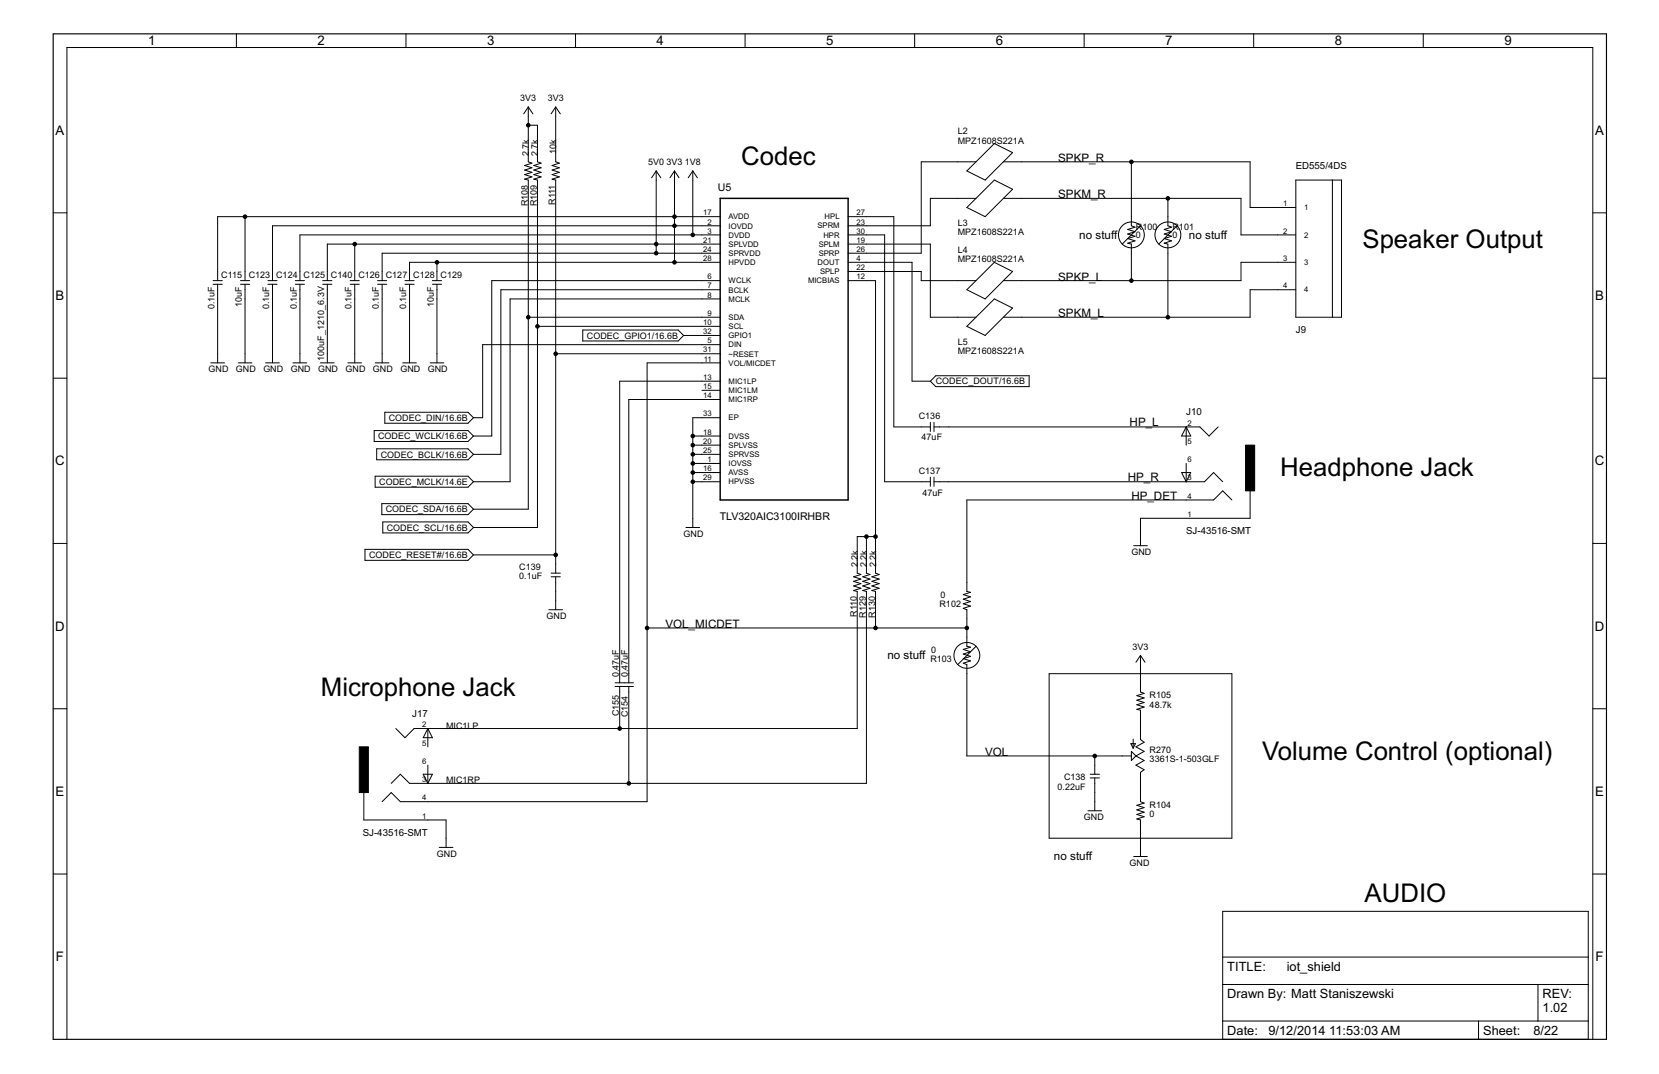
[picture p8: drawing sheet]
<svg xmlns="http://www.w3.org/2000/svg" width="432mm" height="279mm" viewBox="0 0 432 279" stroke-linecap="round" stroke-linejoin="round" font-family="sans-serif">
<g fill="none" stroke="#000" stroke-width=".26">
<path d="M61.5 8.8v3.6M105.7 8.8v3.6M149.8 8.8v3.6M193.9 8.8v3.6M238.1 8.8v3.6M282.2 8.8v3.6M326.3 8.8v3.6M370.4 8.8v3.6M137.5 32.6h2.4v9.5l.9 .3-1.9 .7 1.9 .5-1.9 .6 1.9 .6-1.9 .6 1.9 .6-1.9 .6 1 .2v90.4h-16.7M137.5 27.8v14.3l1 .3-2 .7 2 .5-2 .6 2 .6-2 .6 2 .6-2 .6 1 .2v85.7h-14.3M137.5 27.8l1.2 1.8M137.5 27.8l-1.2 1.8"/>
<path d="M144.6 27.8v14.3l1 .3-1.9 .7 1.9 .5-1.9 .6 1.9 .6-1.9 .6 1.9 .6-1.9 .6 .9 .2v102.3M144.6 27.8l1.2 1.8M144.6 27.8l-1.2 1.8M13.8 55.4h3.6M63.8 56.4v16.6M170.8 44.5l1.2 1.7M170.8 44.5l-1.2 1.7M170.8 44.5v21.4M175.6 44.5l1.1 1.7M175.6 44.5l-1.2 1.7M175.6 44.5v23.7M180.3 44.5v16.6"/>
<path d="M180.3 44.5l1.2 1.7M180.3 44.5l-1.2 1.7M187.5 56.4h-130.9v16.6M187.5 58.7h-116.6v14.3M220.7 56.4h11.9v54.7h9.5M251.7 44.5l7.1-7.2 4.7 2.4-7.1 7.1zM251.7 54l7.1-7.2 4.7 2.4-7.1 7.2zM254 51.6h-11.9v7.1h-21.4M254 42.1h-14.2v23.8h-19.1M261.2 51.6h61.8v9.5h14.3M261.2 42.1h64.2v11.9h11.9M294.5 42.1v16.6l.9 .4-1.9 .6 1.9 .6-1.9 .6 1.9 .6-1.9 .6 1.9 .6-1.9 .6 1 .2v9.5"/>
<path d="M296.8 58.7l-4.7 4.8M304 51.6v7.1l.9 .4-1.9 .6 1.9 .6-1.9 .6 1.9 .6-1.9 .6 1.9 .6-1.9 .6 1 .2v19M306.4 58.7l-4.8 4.8M337.3 46.8h11.9v35.7h-11.9zM346.8 46.8v35.7M414.6 55.4h3.5M55.5 73h2.3M55.5 74h2.3M56.6 74v20.4M62.6 73h2.4M62.6 74h2.4M63.8 74v20.4"/>
<path d="M69.7 73h2.4M69.7 74h2.4M70.9 74v20.4M76.9 73h2.3M76.9 74h2.3M78.1 74v20.4M84 73h2.4M84 74h2.4M85.2 74v20.4M91.1 73h2.4M91.1 74h2.4M92.3 63.5v9.5"/>
<path d="M92.3 74v20.4M98.3 73h2.3M98.3 74h2.3M99.5 74v20.4M105.4 73h2.4M105.4 74h2.4M106.6 74v20.4M112.5 73h2.4M112.5 74h2.4M113.7 68.2v4.8M113.7 74v20.4M187.5 75.4h-57.1v42.8h-7.2"/>
<path d="M187.5 68.2h-80.9v4.8M187.5 61.1h-109.4v11.9M187.5 63.5h-102.3v9.5M187.5 65.9h-88v7.1M187.5 73h-59.5v40.4h-4.8M187.5 77.8h-54.7v47.5h-9.6M220.7 63.5h21.4v19h11.9M220.7 68.2h16.7v31h4.7M220.7 61.1h9.6v64.2h11.8M220.7 73h7.2v76.1l.9 .4-1.9 .6 1.9 .5-1.9 .6 1.9 .6-1.9 .6 1.9 .6-1.9 .6 1 .3v9.5M220.7 70.6h19.1v2.4h14.2M251.7 75.4l7.1-7.2 4.7 2.4-7.1 7.2z"/>
<path d="M337.3 75.4h-11.9v7.1h-64.2M337.3 68.2h-14.3v4.8h-61.8M13.8 98.4h3.6M54.9 94.4h3.5M62 94.4h3.6M69.1 94.4h3.6M76.3 94.4h3.5M83.4 94.4h3.6M90.5 94.4h3.6M97.7 94.4h3.5M104.8 94.4h3.6M112 94.4h3.5"/>
<path d="M137.5 82.5h50M139.9 84.9h47.6M144.6 92h42.9M151.7 85.9h24.8l1.4 1.4-1.4 1.4h-24.8zM177.9 87.3h9.6M187.5 89.7h-61.9v19h-2.4M187.5 94.4h-19.1v114.2h-64.2l-2.4-2.4-2.3 2.4M187.5 99.2h-26.2v78.4M243.6 97.7h24.3v2.9h-24.3l-1.5-1.4zM251.7 84.9l7.1-7.1 4.7 2.3-7.1 7.2zM414.6 98.4h3.5M97.4 112h24.4l1.4 1.4-1.4 1.5h-24.4z"/>
<path d="M98 116.8h23.8l1.4 1.4-1.4 1.4h-23.8zM100.2 107.3h21.6l1.4 1.4-1.4 1.4h-21.6zM180.3 113.4h7.2M180.3 115.8h7.2M180.3 118.2h7.2M182.7 101.5h4.8M187.5 103.9h-23.8v73.7M187.5 108.7h-7.2v28.5M242.1 109.9v2.3M243.1 111.1h69.2l2.4 2.3 2.4-2.3M243.1 109.9v2.3M308.7 111.1l1.2 2.3h-2.3z"/>
<path d="M308.7 111.1v4.7M97.6 123.9h24.2l1.4 1.4-1.4 1.4h-24.2zM99.4 131h22.4l1.4 1.5-1.4 1.4h-22.4zM99.6 135.8h22.2l1.4 1.4-1.4 1.4h-22.2zM178.5 137.2h3.6M180.3 120.6h7.2M180.3 122.9h7.2M180.3 125.3h7.2M225.5 139.6v9.5l.9 .4-1.8 .6 1.8 .5-1.8 .6 1.8 .6-1.8 .6 1.8 .6-1.8 .6 .9 .3v49.9h-118.9l-2.4-2.4-2.4 2.4M227.9 139.6h-4.8v9.5l1 .4-1.9 .6 1.9 .5-1.9 .6 1.9 .6-1.9 .6 1.9 .6-1.9 .6 .9 .3v35.6h-115.3l-2.4 2.4-2.4-2.4M242.1 124.1v2.4M243.1 125.3h70.4l2.4-2.4 2.3 2.4"/>
<path d="M243.1 124.1v2.4M307.6 122.9h2.3l-1.2 2.4zM308.7 120.6v4.7M320.6 130.1l-2.4-2.4-2.3 2.4h-64.2v23.8l.9 .2-1.9 .6 1.9 .6-1.9 .6 1.9 .6-1.9 .6 1.9 .6-1.9 .6 1 .3v9.5l.9 .3-1.9 .6 1.9 .5-1.9 .7 1.9 .6-1.9 .5 1.9 .6-1.9 .6 1 .4v23.8h42.8M325.4 127.7v7.1h-28.6v7.2M13.8 141.4h3.6M95 142.9h26.8l1.4 1.5-1.4 1.4h-26.8zM123.2 144.4h21.4M142.9 158.6h3.5M143.4 149.1h2.4M143.4 150.1h2.4M144.6 150.1v8.5"/>
<path d="M295.1 142h3.5M414.6 141.4h3.5M160.1 177.6h4.8M160.1 178.6h4.8M161.3 178.6v10.9M163.7 178.6v25.2M168.4 163.4h83.3M254 168.1l-4.7 4.8M273.1 175.3h47.5v42.8h-47.5zM296.8 170.5v9.5l1 .4-1.9 .6 1.9 .6-1.9 .6 1.9 .6-1.9 .5 1.9 .6-1.9 .6 .9 .3v7.6l1 .7-2.1 1.2 2.1 1.2-2.1 1.2M296.8 170.5l-1.1 1.8M296.8 170.5l1.2 1.8"/>
<path d="M13.8 184.4h3.6M111.4 189.5v4.8M111.4 199.1v4.7M111.4 189.5l1.1 2.4h-2.3zM284.9 196.7v4.7M294.3 193.5h1.2l-.6 1.1zM294.5 195.5l1.2 1.2-1.2 1.1zM294.9 192.3v2.3M295.7 196.7l2.1 1.1-2.1 1.3 2.1 1.1-1 .7v7.7l1 .3-1.9 .6 1.9 .6-1.9 .6 1.9 .6-1.9 .6 1.9 .6-1.9 .6 .9 .2v9.5M414.6 184.4h3.5M94.7 206.2v7.1h21.4v7.2M110.2 201.4h2.3l-1.1 2.4z"/>
<path d="M283.2 210.9h3.5M283.8 201.4h2.4M283.8 202.4h2.4M284.9 202.4v8.5M13.8 227.4h3.6M114.3 220.5h3.6M295.1 222.8h3.5M318.2 237.1h95.2v33.3h-95.2zM414.6 227.4h3.5M318.2 256.1h95.2M318.2 249h95.2M400.3 256.1v9.5"/>
<path d="M17.4 270.4v-258h397.2v258M318.2 265.6h95.2M384.8 265.6v4.8"/>
<circle cx="294.5" cy="61.1" r="3.4"/>
<circle cx="304" cy="61.1" r="3.4"/>
<circle cx="251.7" cy="170.5" r="3.4"/>
</g>
<path d="M13.8 8.8h404.3v261.6h-404.3z" fill="none" stroke="#000" stroke-width=".3"/>
<path d="M187.5 51.6h33.2v78.5h-33.2z" fill="none" stroke="#000" stroke-width=".38"/>
<path d="M324.2 115.8h2.4v11.9h-2.4zM93.5 194.3h2.4v11.9h-2.4z" fill="#000" stroke="#000" stroke-width=".26"/>
<g fill="#000" stroke="#000" stroke-width=".26">
<circle cx="137.5" cy="32.6" r=".47"/>
<circle cx="63.8" cy="56.4" r=".47"/>
<circle cx="175.6" cy="56.4" r=".47"/>
<circle cx="175.6" cy="58.7" r=".47"/>
<circle cx="294.5" cy="42.1" r=".47"/>
<circle cx="304" cy="51.6" r=".47"/>
<circle cx="92.3" cy="63.5" r=".47"/>
<circle cx="113.7" cy="68.2" r=".47"/>
<circle cx="170.8" cy="63.5" r=".47"/>
<circle cx="170.8" cy="65.9" r=".47"/>
<circle cx="175.6" cy="68.2" r=".47"/>
<circle cx="180.3" cy="61.1" r=".47"/>
<circle cx="294.5" cy="73" r=".47"/>
<circle cx="137.5" cy="82.5" r=".47"/>
<circle cx="139.9" cy="84.9" r=".47"/>
<circle cx="144.6" cy="92" r=".47"/>
<circle cx="304" cy="82.5" r=".47"/>
<circle cx="180.3" cy="115.8" r=".47"/>
<circle cx="180.3" cy="118.2" r=".47"/>
<circle cx="180.3" cy="113.4" r=".47"/>
<circle cx="180.3" cy="122.9" r=".47"/>
<circle cx="180.3" cy="120.6" r=".47"/>
<circle cx="180.3" cy="125.3" r=".47"/>
<circle cx="225.5" cy="139.6" r=".47"/>
<circle cx="227.9" cy="139.6" r=".47"/>
<circle cx="144.6" cy="144.4" r=".47"/>
<circle cx="168.4" cy="163.4" r=".47"/>
<circle cx="227.9" cy="163.4" r=".47"/>
<circle cx="251.7" cy="163.4" r=".47"/>
<circle cx="161.3" cy="189.5" r=".47"/>
<circle cx="284.9" cy="196.7" r=".47"/>
<circle cx="163.7" cy="203.8" r=".47"/>
</g>
<g font-size="7.5">
<text x="192.9" y="43">Codec</text>
<text x="354.6" y="64.4">Speaker Output</text>
<text x="333.2" y="123.9">Headphone Jack</text>
<text x="83.5" y="181">Microphone Jack</text>
<text x="328.5" y="197.6">Volume Control (optional)</text>
<text x="355.2" y="234.7">AUDIO</text>
</g>
<g font-size="3.8">
<text x="38.5" y="11.8">1</text>
<text x="82.7" y="11.8">2</text>
<text x="126.8" y="11.8">3</text>
<text x="170.9" y="11.8">4</text>
<text x="215" y="11.8">5</text>
<text x="259.2" y="11.8">6</text>
<text x="303.3" y="11.8">7</text>
<text x="347.4" y="11.8">8</text>
<text x="391.5" y="11.8">9</text>
<text x="14.5" y="35.1">A</text>
<text x="415.2" y="35.1">A</text>
<text x="14.5" y="78.1">B</text>
<text x="415.2" y="78.1">B</text>
<text x="14.4" y="121.1">C</text>
<text x="415.1" y="121.1">C</text>
<text x="14.4" y="164.1">D</text>
<text x="415.1" y="164.1">D</text>
<text x="14.5" y="207.1">E</text>
<text x="415.2" y="207.1">E</text>
<text x="14.6" y="250.1">F</text>
<text x="415.3" y="250.1">F</text>
</g>
<g font-size="3.7">
<text x="319.4" y="252.5">TITLE:</text>
<text x="334.9" y="252.5">iot_shield</text>
<text x="319.4" y="259.7">Drawn By: Matt Staniszewski</text>
<text x="401.5" y="259.7">REV:</text>
<text x="401.5" y="263.2">1.02</text>
<text x="319.4" y="269.2">Date:</text>
<text x="330.1" y="269.2">9/12/2014</text>
<text x="346" y="269.2">11:53:03 AM</text>
<text x="386" y="269.2">Sheet:</text>
<text x="399.1" y="269.2">8/22</text>
</g>
<g font-size="3.4">
<text x="275.4" y="42.1">SPKP_R</text>
<text x="275.4" y="51.6">SPKM_R</text>
<text x="280.9" y="62.1">no stuff</text>
<text x="309.4" y="62.1">no stuff</text>
<text x="275.4" y="73">SPKP_L</text>
<text x="275.4" y="82.5">SPKM_L</text>
<text x="294" y="110.8">HP_L</text>
<text x="293.5" y="125.1">HP_R</text>
<text x="294.5" y="130.1">HP_DET</text>
<text x="173.2" y="163.4">VOL_MICDET</text>
<text x="231" y="171.5">no stuff</text>
<text x="256.4" y="196.7">VOL</text>
<text x="274.3" y="223.8">no stuff</text>
</g>
<g font-size="3.1">
<text x="186.9" y="49.7">U5</text>
<text x="187.4" y="135.3">TLV320AIC3100IRHBR</text>
</g>
<g font-size="2.8">
<text x="337.3" y="43.9">ED555/4DS</text>
<text x="337.3" y="86.7">J9</text>
<text x="308.7" y="108.1">J10</text>
<text x="308.7" y="139">SJ-43516-SMT</text>
<text x="107.3" y="186.6">J17</text>
<text x="94.4" y="217.5">SJ-43516-SMT</text>
</g>
<g font-size="2.6">
<text x="135.4" y="26.3">3V3</text>
<text x="142.5" y="26.3">3V3</text>
<text x="249.3" y="35">L2</text>
<text x="137.6" y="40.6" transform="rotate(-90 137.6 40.6)">2.7k</text>
<text x="140" y="40.6" transform="rotate(-90 140 40.6)">2.7k</text>
<text x="144.8" y="40" transform="rotate(-90 144.8 40)">10k</text>
<text x="249.3" y="37.3">MPZ1608S221A</text>
<text x="168.7" y="42.9">5V0</text>
<text x="173.5" y="42.9">3V3</text>
<text x="178.2" y="42.9">1V8</text>
<text x="137.4" y="53.7" transform="rotate(-90 137.4 53.7)">R108</text>
<text x="139.8" y="53.7" transform="rotate(-90 139.8 53.7)">R109</text>
<text x="144.5" y="53.3" transform="rotate(-90 144.5 53.3)">R111</text>
<text x="249.3" y="58.7">L3</text>
<text x="295.7" y="59.7">R100</text>
<text x="305.2" y="59.7">R101</text>
<text x="249.3" y="61.1">MPZ1608S221A</text>
<text x="249.3" y="65.9">L4</text>
<text x="295.7" y="61.8">0</text>
<text x="305.2" y="61.8">0</text>
<text x="249.3" y="68.3">MPZ1608S221A</text>
<text x="57.6" y="72.4">C115</text>
<text x="64.7" y="72.4">C123</text>
<text x="71.9" y="72.4">C124</text>
<text x="79" y="72.4">C125</text>
<text x="86.1" y="72.4">C140</text>
<text x="93.3" y="72.4">C126</text>
<text x="100.4" y="72.4">C127</text>
<text x="107.5" y="72.4">C128</text>
<text x="114.7" y="72.4">C129</text>
<text x="55.8" y="80.5" transform="rotate(-90 55.8 80.5)">0.1uF</text>
<text x="63" y="79.8" transform="rotate(-90 63 79.8)">10uF</text>
<text x="70.1" y="80.5" transform="rotate(-90 70.1 80.5)">0.1uF</text>
<text x="77.2" y="80.5" transform="rotate(-90 77.2 80.5)">0.1uF</text>
<text x="91.5" y="80.5" transform="rotate(-90 91.5 80.5)">0.1uF</text>
<text x="98.6" y="80.5" transform="rotate(-90 98.6 80.5)">0.1uF</text>
<text x="105.8" y="80.5" transform="rotate(-90 105.8 80.5)">0.1uF</text>
<text x="112.9" y="79.8" transform="rotate(-90 112.9 79.8)">10uF</text>
<text x="152.7" y="88.1">CODEC_GPIO1/16.6B</text>
<text x="249.3" y="89.7">L5</text>
<text x="84.4" y="93.8" transform="rotate(-90 84.4 93.8)">100uF_1210_6.3V</text>
<text x="249.3" y="92">MPZ1608S221A</text>
<text x="54.3" y="96.8">GND</text>
<text x="61.4" y="96.8">GND</text>
<text x="68.5" y="96.8">GND</text>
<text x="75.7" y="96.8">GND</text>
<text x="82.8" y="96.8">GND</text>
<text x="89.9" y="96.8">GND</text>
<text x="97.1" y="96.8">GND</text>
<text x="104.2" y="96.8">GND</text>
<text x="111.3" y="96.8">GND</text>
<text x="243.6" y="100">CODEC_DOUT/16.6B</text>
<text x="101.2" y="109.5">CODEC_DIN/16.6B</text>
<text x="239.1" y="109">C136</text>
<text x="98.4" y="114.3">CODEC_WCLK/16.6B</text>
<text x="99.1" y="119">CODEC_BCLK/16.6B</text>
<text x="239.9" y="114.5">47uF</text>
<text x="239.1" y="123.3">C137</text>
<text x="98.7" y="126.2">CODEC_MCLK/14.6E</text>
<text x="240.1" y="129">47uF</text>
<text x="100.4" y="133.3">CODEC_SDA/16.6B</text>
<text x="100.6" y="138.1">CODEC_SCL/16.6B</text>
<text x="177.9" y="139.6">GND</text>
<text x="96.1" y="145.2">CODEC_RESET#/16.6B</text>
<text x="135.1" y="148.3">C139</text>
<text x="223.3" y="147.6" transform="rotate(-90 223.3 147.6)">2.2k</text>
<text x="225.6" y="147.6" transform="rotate(-90 225.6 147.6)">2.2k</text>
<text x="228" y="147.6" transform="rotate(-90 228 147.6)">2.2k</text>
<text x="294.5" y="144.3">GND</text>
<text x="135.1" y="150.7">0.1uF</text>
<text x="244.8" y="155.5">0</text>
<text x="142.3" y="161">GND</text>
<text x="223" y="160.5" transform="rotate(-90 223 160.5)">R110</text>
<text x="225.4" y="160.7" transform="rotate(-90 225.4 160.7)">R129</text>
<text x="227.7" y="160.7" transform="rotate(-90 227.7 160.7)">R130</text>
<text x="244.5" y="157.9">R102</text>
<text x="242.1" y="172.2">R103</text>
<text x="242.4" y="169.8">0</text>
<text x="294.7" y="169">3V3</text>
<text x="161" y="176.2" transform="rotate(-90 161 176.2)">0.47uF</text>
<text x="163.4" y="176.2" transform="rotate(-90 163.4 176.2)">0.47uF</text>
<text x="299.2" y="184.1">48.7k</text>
<text x="299.2" y="181.7">R105</text>
<text x="116.1" y="189.5">MIC1LP</text>
<text x="161" y="186.4" transform="rotate(-90 161 186.4)">C155</text>
<text x="163.4" y="186.6" transform="rotate(-90 163.4 186.6)">C154</text>
<text x="299.2" y="196">R270</text>
<text x="116.1" y="203.8">MIC1RP</text>
<text x="276.9" y="203">C138</text>
<text x="299.2" y="198.3">3361S-1-503GLF</text>
<text x="275.2" y="205.6">0.22uF</text>
<text x="282.1" y="213.3">GND</text>
<text x="299.2" y="212.6">0</text>
<text x="299.2" y="210.3">R104</text>
<text x="113.7" y="222.8">GND</text>
<text x="294" y="225.2">GND</text>
</g>
<g font-size="2.2">
<text x="334" y="53.6">1</text>
<text x="183" y="56">17</text>
<text x="184.1" y="58.4">2</text>
<text x="189.6" y="57.1">AVDD</text>
<text x="189.6" y="59.5">IOVDD</text>
<text x="212.8" y="59.4">SPRM</text>
<text x="214.6" y="57.1">HPL</text>
<text x="222.9" y="56">27</text>
<text x="222.9" y="58.4">23</text>
<text x="339.5" y="54.7">1</text>
<text x="183" y="63.2">21</text>
<text x="183" y="65.5">24</text>
<text x="184.1" y="60.8">3</text>
<text x="189.6" y="61.8">DVDD</text>
<text x="189.6" y="64.2">SPLVDD</text>
<text x="213.1" y="64.2">SPLM</text>
<text x="214.3" y="61.8">HPR</text>
<text x="222.9" y="60.8">30</text>
<text x="222.9" y="63.2">19</text>
<text x="222.9" y="65.5">26</text>
<text x="334" y="60.8">2</text>
<text x="339.5" y="61.8">2</text>
<text x="183" y="67.9">28</text>
<text x="189.6" y="66.6">SPRVDD</text>
<text x="189.6" y="69">HPVDD</text>
<text x="212.8" y="69">DOUT</text>
<text x="213.1" y="66.6">SPRP</text>
<text x="213.4" y="71.3">SPLP</text>
<text x="222.9" y="67.9">4</text>
<text x="222.9" y="70.3">22</text>
<text x="334" y="67.9">3</text>
<text x="339.5" y="69">3</text>
<text x="184.1" y="72.7">6</text>
<text x="184.1" y="75.1">7</text>
<text x="184.1" y="77.4">8</text>
<text x="189.6" y="73.7">WCLK</text>
<text x="189.6" y="76.1">BCLK</text>
<text x="210.3" y="73.7">MICBIAS</text>
<text x="222.9" y="72.7">12</text>
<text x="334" y="75.1">4</text>
<text x="339.5" y="76.1">4</text>
<text x="184.1" y="82.2">9</text>
<text x="189.6" y="78.5">MCLK</text>
<text x="189.6" y="83.2">SDA</text>
<text x="183" y="84.6">10</text>
<text x="183" y="86.9">32</text>
<text x="184.1" y="89.3">5</text>
<text x="189.6" y="85.6">SCL</text>
<text x="189.6" y="88">GPIO1</text>
<text x="183" y="91.7">31</text>
<text x="183.2" y="94.1">11</text>
<text x="189.6" y="90.4">DIN</text>
<text x="189.6" y="92.7">~RESET</text>
<text x="189.6" y="95.1">VOL/MICDET</text>
<text x="183" y="98.8">13</text>
<text x="183" y="101.2">15</text>
<text x="189.6" y="99.9">MIC1LP</text>
<text x="183" y="103.6">14</text>
<text x="189.6" y="102.3">MIC1LM</text>
<text x="189.6" y="104.6">MIC1RP</text>
<text x="183" y="108.3">33</text>
<text x="183" y="113.1">18</text>
<text x="189.6" y="109.4">EP</text>
<text x="309.1" y="110.7">2</text>
<text x="183" y="115.5">20</text>
<text x="183" y="117.9">25</text>
<text x="189.6" y="114.1">DVSS</text>
<text x="189.6" y="116.5">SPLVSS</text>
<text x="189.6" y="118.9">SPRVSS</text>
<text x="309.1" y="115.5">5</text>
<text x="183" y="122.6">16</text>
<text x="183" y="125">29</text>
<text x="184.1" y="120.2">1</text>
<text x="189.6" y="121.3">IOVSS</text>
<text x="189.6" y="123.7">AVSS</text>
<text x="309.1" y="125">3</text>
<text x="309.1" y="120.2">6</text>
<text x="189.6" y="126">HPVSS</text>
<text x="309.1" y="129.7">4</text>
<text x="309.1" y="134.5">1</text>
<text x="109.9" y="189.2">2</text>
<text x="109.9" y="194">5</text>
<text x="109.9" y="203.5">3</text>
<text x="109.9" y="198.7">6</text>
<text x="109.9" y="208.2">4</text>
<text x="109.9" y="213">1</text>
</g>
</svg>
